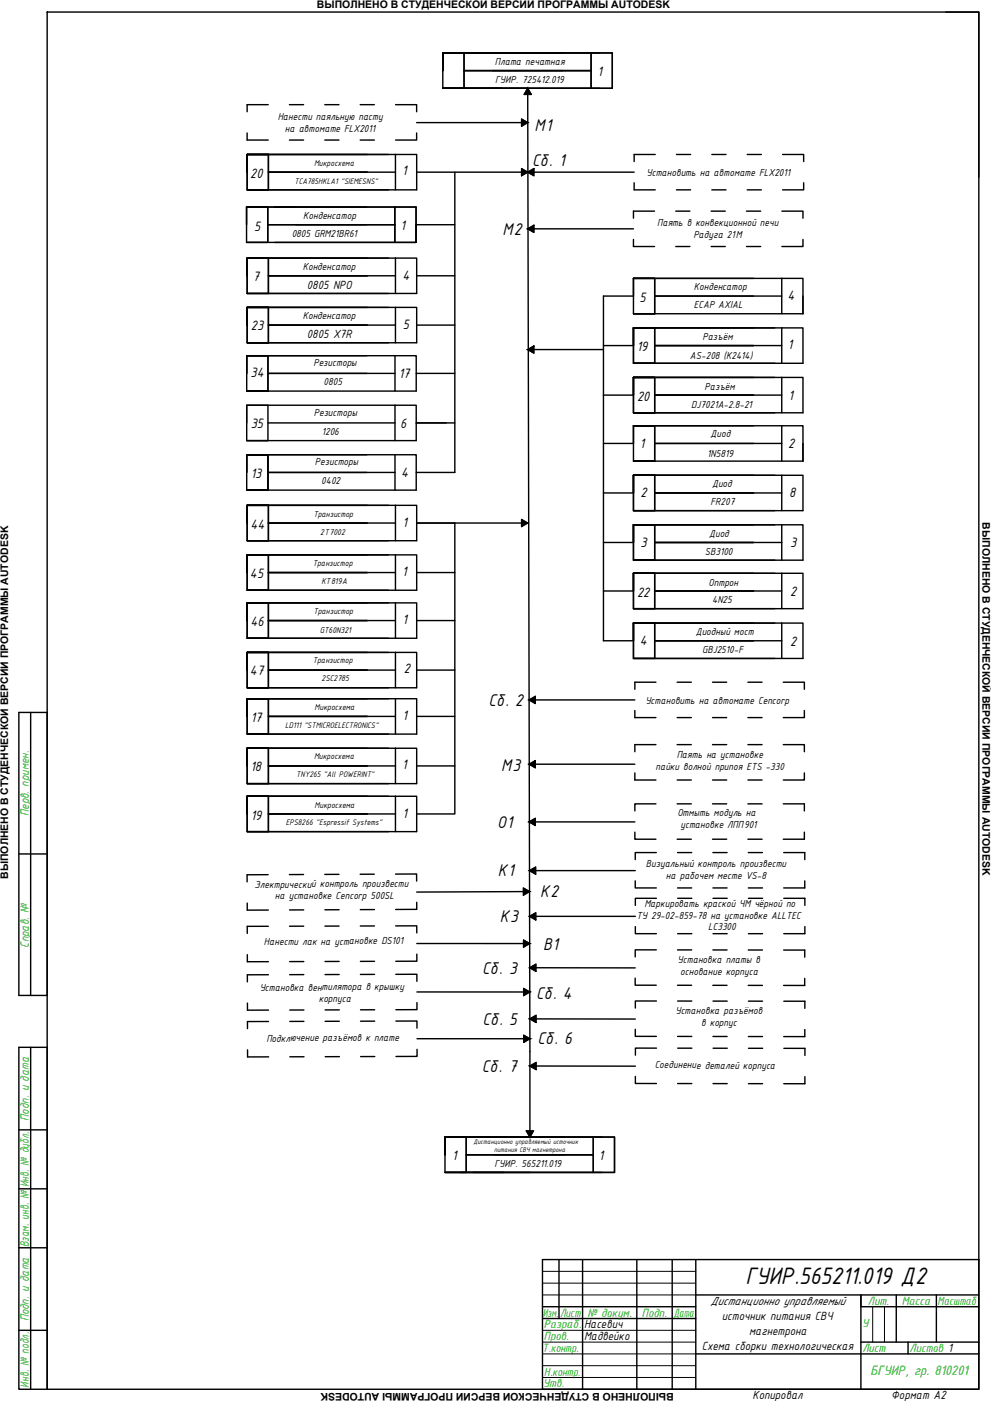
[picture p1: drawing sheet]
<svg xmlns="http://www.w3.org/2000/svg" width="420mm" height="594mm" viewBox="0 0 420 594" stroke-linecap="round" stroke-linejoin="round" font-family="sans-serif">
<!-- layer: 0 -->
<g fill="none" stroke="#000" stroke-width=".6">
<path d="M20 5.1h395v584h-395zM401 5.1h14v70M187.7 29.9v-7.5v15M194.4 37.4h59.9M196.7 29.9h53.9M199.7 22.4h50.9M208.7 22.4h-14.3h59.9M212.7 37.4h-25h36M223.7 37.4l1.5 2.6h-3zM238.7 22.4h-51h9v15M250.6 22.4v15v-15h9v15h-59.9M250.6 22.4h-62.9h9v15"/>
<path d="M250.6 22.4h9v15h-71.9h9M104.8 56.4v3h8.9M113.7 44.4h-8.9v3M122.7 44.4h6M122.7 59.4h6M137.7 44.4h6M137.7 59.4h6M152.7 44.4h6M152.7 59.4h6M167.7 44.4h8.9v3M176.6 56.4v3h-8.9M176.6 52h47.1"/>
<path d="M221.1 50.5l2.6 1.5-2.6 1.5zM223.7 40l1 442.2h-36M104.8 65.5h59.9M104.8 65.5h9v15M104.8 65.5h62.9M104.8 65.5h9M113.8 65.5h-9h50.9M113.8 65.5v15M113.8 73h53.9M167.7 65.5h9v15h-71.9h9M167.7 65.5v15M176.7 73h92.2"/>
<path d="M192.8 73v127.3h-16.3M221.1 71.5l2.6 1.5-2.6 1.5zM223.7 73l2.6-1.5v3zM268.9 77.5v3h8.9M277.8 65.5h-8.9v3M286.8 65.5h6M301.8 65.5h6M316.8 65.5h6M331.8 65.5h8.9v3M340.7 77.5v3h-8.9M104.5 95.3v-7.5v15M104.8 80.5v-15v15h59.9"/>
<path d="M113.5 95.3h53.9M125.5 87.8h-9h50.9M155.4 87.8h-50.9h9v15M167.4 87.8v15v-15h9v15h-59.9M167.4 87.8h-62.9h9v15M167.4 87.8h9v15M192.8 95.3h-16.4v7.5M223.7 97l2.6-1.5v3zM223.7 97h44.9M277.5 89.5h-8.9v3M286.5 89.5h6M286.8 80.5h6"/>
<path d="M301.5 89.5h6M301.8 80.5h6M316.5 89.5h6M316.8 80.5h6M331.5 89.5h8.9v3M104.8 109.4h59.9M104.8 109.4h9v15M104.8 109.4h62.9M104.8 109.4h9M113.5 102.8h-9h71.9M113.8 109.4h-9h50.9M113.8 116.9h53.9"/>
<path d="M113.8 109.4v15M167.7 109.4h9v15h-71.9h9M167.7 109.4v15M176.7 116.9h16.1M268.6 101.5v3h8.9M286.5 104.5h6M301.5 104.5h6M316.5 104.5h6M319.5 118h-50.9h9v15M331.4 118h-62.8h9v15M331.4 118h9v15M331.4 118v15"/>
<path d="M340.4 101.5v3h-8.9M104.8 124.4v-15v15h59.9M104.8 130.3h59.9M104.8 130.3h9v15M104.8 130.3h62.9M104.8 130.3h9M113.8 130.3h-9h50.9M113.8 130.3v15M113.8 137.9h53.9M167.7 130.3h9v15h-71.9h9M167.7 130.3v15M176.7 137.9h16.1"/>
<path d="M268.6 139h59.9M268.6 139h9v15M268.6 139h62.8M268.6 133v-15v7.5h-12.8v146.2h12.8M268.6 139h9M277.6 139h-9h50.9M277.6 133h-9h71.8M277.6 139v15M277.6 125.5h53.8M331.4 139h9v15h-71.8h9M331.4 139v15M340.4 125.5v7.5"/>
<path d="M104.6 158.3v-7.5v15M104.8 145.3v-15v15h59.9M113.6 150.8h-9h50.9M113.6 150.8h-9h62.9M113.6 150.8v15h-9h71.9v-15h-9M113.6 158.3h53.9M167.5 150.8v15M176.5 158.3h16.3M223.7 148.2l2.6-1.5v3zM223.7 148.2h32.1M255.8 146.5h12.8M268.6 146.5v-7.5v15h59.9"/>
<path d="M268.6 146.5v-7.5v15M277.6 146.5h53.8M113.6 179.3h53.9M167.5 171.8h-62.9v15M167.5 171.8h9v15h-71.9h9v-15h-9v7.5M167.5 171.8v15M176.5 179.3h16.3M255.8 167.5h12.8M268.6 160h59.9M268.6 167.5v-7.5v15h59.9M268.6 167.5v-7.5v15M268.6 160h9v15"/>
<path d="M268.6 160h62.8M268.6 160h9M277.6 160h-9h50.9M277.6 167.5h53.8M277.6 160v15M331.4 160h9v15h-71.8h9M331.4 160v15M113.6 192.8h-9h9M113.6 192.8h-9h50.9M113.6 192.8v15M167.5 192.8h-62.9h9v15M167.5 192.8h9v15h-71.9h9"/>
<path d="M167.5 192.8v15M255.8 188h12.8v-7.5v15M277.6 195.5h-9h71.8M277.6 188h53.8M319.5 180.5h-50.9h9v15M331.4 180.5h-62.8h9v15M331.4 180.5h9v15M331.4 180.5v15M340.4 188v7.5M104.6 200.3v-7.5v15M104.8 214.3h59.9M104.8 214.3h9v15"/>
<path d="M104.8 214.3h62.9M104.8 214.3h9M113.6 200.3h53.9M113.8 214.3h-9h50.9M113.8 214.3v15M167.7 214.3h9v15h-71.9h9M167.7 214.3v15M255.8 209h12.8M268.6 201.5h59.9M268.6 209v-7.5v15h59.9M268.6 209v-7.5v15M268.6 201.5h9v15"/>
<path d="M268.6 201.5h62.8M268.6 201.5h9M277.6 201.5h-9h50.9M277.6 201.5v15M277.6 209h53.8M331.4 201.5h9v15h-71.8h9M331.4 201.5v15M104.8 229.3v-15v15h59.9M104.8 235.3h59.9M104.8 235.3h9v15M104.8 235.3h62.9M104.8 235.3h9"/>
<path d="M113.8 235.3h-9h50.9M113.8 235.3v15M113.8 221.8h53.9M167.7 235.3h9v15h-71.9h9M167.7 235.3v15M176.7 221.8h47M192.8 221.8v62.3h-16.1M221.1 220.3l2.6 1.5-2.6 1.5zM255.8 230h12.8M268.6 222.5h59.9M268.6 230v-7.5v15h59.9M268.6 230v-7.5v15"/>
<path d="M268.6 222.5h9v15M268.6 222.5h62.8M268.6 222.5h9M277.6 222.5h-9h50.9M277.6 222.5v15M277.6 230h53.8M331.4 222.5h9v15h-71.8h9M331.4 222.5v15M104.8 250.3v-15v15h59.9M104.8 255.6h59.9M104.8 255.6h9v15M104.8 255.6h62.9"/>
<path d="M104.8 255.6h9M113.8 255.6h-9h50.9M113.8 255.6v15M113.8 242.8h53.9M167.7 255.6h9v15h-71.9h9M167.7 255.6v15M176.7 242.8h16.1M255.8 250.6h12.8M268.6 243.1h59.9M268.6 250.6v-7.5v15h59.9M268.6 250.6v-7.5v15M268.6 243.1h9v15"/>
<path d="M268.6 243.1h62.8M268.6 243.1h9M277.6 243.1h-9h50.9M277.6 243.1v15M277.6 250.6h53.8M331.4 243.1h9v15h-71.8h9M331.4 243.1v15M104.8 270.6v-15v15h59.9M104.8 276.6h59.9M104.8 276.6h9v15M104.8 276.6h62.9M104.8 276.6h9"/>
<path d="M113.8 276.6h-9h50.9M113.8 276.6v15M113.8 263.1h53.9M167.7 276.6h9v15h-71.9h9M167.7 276.6v15M176.7 263.1h16.1M268.6 264.2h59.9M268.6 271.7v-7.5v15h59.9M268.6 271.7v-7.5v15M268.6 264.2h9v15M268.6 264.2h62.8M268.6 264.2h9"/>
<path d="M277.6 264.2h-9h50.9M277.6 264.2v15M277.6 271.7h53.8M331.4 264.2h9v15h-71.8h9M331.4 264.2v15M104.8 291.6v-15v15h59.9M104.8 296.3h59.9M104.8 296.3h9v15M104.8 296.3h62.9M104.8 296.3h9M113.8 296.3h-9h50.9M113.8 296.3v15"/>
<path d="M113.8 284.1h53.9M167.7 296.3h9v15h-71.9h9M167.7 296.3v15M192.8 284.1v61h-16.1M224.3 296.8l2.6-1.5v3zM224.3 296.8h44.9M278.1 289.3h-8.9v3M287.1 289.3h6M302.1 289.3h6M317.1 289.3h6M332.1 289.3h8.9v3M8 302.1h12v120h-12z"/>
<path d="M13 302.1v120M104.8 311.3v-15v15h59.9M104.8 317.3h59.9M104.8 317.3h9v15M104.8 317.3h62.9M104.8 317.3h9M113.8 317.3h-9h50.9M113.8 317.3v15M113.8 303.8h53.9M167.7 317.3h9v15h-71.9h9M167.7 317.3v15M176.7 303.8h16.1"/>
<path d="M269.2 301.3v3h8.9M278.1 315.8h-8.9v3M287.1 304.3h6M287.1 315.8h6M302.1 304.3h6M302.1 315.8h6M317.1 304.3h6M317.1 315.8h6M332.1 315.8h8.9v3M341 301.3v3h-8.9M104.8 332.3v-15v15h59.9M104.8 337.6h59.9"/>
<path d="M104.8 337.6h9v15M104.8 337.6h62.9M104.8 337.6h9M113.8 337.6h-9h50.9M113.8 337.6v15M113.8 324.8h53.9M167.7 337.6h9v15h-71.9h9M167.7 337.6v15M176.7 324.8h16.1M224.3 324.1l2.6-1.5v3zM224.3 324.1h44.9M269.2 327.8v3h8.9"/>
<path d="M287.1 330.8h6M302.1 330.8h6M317.1 330.8h6M341 327.8v3h-8.9M104.8 352.6v-15v15h59.9M113.8 345.1h53.9M224.3 348.5l2.6-1.5v3zM224.3 348.5h44.9M269.2 352.9v3h8.9M278.1 340.9h-8.9v3M287.1 340.9h6M287.1 355.9h6"/>
<path d="M302.1 340.9h6M302.1 355.9h6M317.1 340.9h6M317.1 355.9h6M332.1 340.9h8.9v3M341 352.9v3h-8.9M8 362.1h12M113.7 370.9h-8.9v3M128.7 370.8l-6 .1M143.7 370.8h-6M158.7 370.7h-6M167.7 370.6h8.9v3"/>
<path d="M221.9 376.6l2.6 1.5-2.6 1.5zM224.5 369.2l2.6-1.5v3zM224.5 369.2h44.8M224.5 378.1l-47.8 .2M269.3 373.5v3h9M278.3 361.5h-9v3M287.3 361.5h6M287.3 376.5h6M302.3 361.5h6M302.3 376.5h6M317.3 361.5h6M317.3 376.5h6"/>
<path d="M332.3 361.5h8.9v3M341.2 373.5v3h-8.9M104.8 382.9v3h9M113.8 392.8h-9v3M128.8 392.7l-6 .1M128.8 385.8l-6 .1M143.8 392.7h-6M143.8 385.8h-6M158.8 392.6l-6 .1M158.8 385.7h-6M167.8 392.6h8.9v3M176.7 382.6v3h-8.9"/>
<path d="M222 398.6l2.6 1.5-2.6 1.5zM224.5 388.6l2.6-1.5v3zM224.5 388.6h44.9M269.4 392.9v3h8.9M278.3 380.9h-8.9v3M287.3 380.9h6M287.3 395.9h6M302.3 380.9h6M302.3 395.9h6M317.3 380.9h6M317.3 395.9h6M332.3 380.9h8.9v3"/>
<path d="M341.2 392.9v3h-8.9M104.9 404.8v3h8.9M113.8 413.3l-8.9 .1v3M128.8 407.7l-6 .1M128.8 413.3h-6M143.8 407.7h-6M143.8 413.2l-6 .1M158.8 407.6l-6 .1M158.8 413.2h-6M167.8 413.2l8.9-.1v3M176.7 400.1h47.9M176.7 404.6v3h-8.9"/>
<path d="M222 419.1l2.6 1.5-2.6 1.6zM224.6 410.4l2.6-1.5v3zM224.6 410.4h44.7M269.3 414.8v3h8.9M278.3 402.8h-9v3M287.2 417.8h6M287.3 402.8h6M302.2 417.8h6M302.3 402.8h6M317.2 417.8h6M317.3 402.8h6M332.3 402.9h8.9v3"/>
<path d="M341.2 414.9v3h-9M104.9 425.4v3l9-.1M113.9 433.2h-9v3M128.8 433.1h-5.9M128.9 428.3h-6M143.8 428.2h-6M143.8 433.1h-6M158.9 428.2h-6.1M158.9 433h-6.1M167.8 433h9v3M176.8 420.6h47.8M176.8 425.1v3l-8.9 .1"/>
<path d="M222 439l2.7 1.5-2.6 1.5zM224.6 432l2.6-1.5v3zM224.6 432l44.8 .1M269.4 436.5l-.1 3h9M278.3 424.5h-8.9v3M287.3 439.5h6M287.3 424.5h6M302.3 439.5h6M302.3 424.5h6M317.3 439.5h6M317.3 424.5h6M332.3 424.6h8.9v3"/>
<path d="M341.2 436.6v3h-8.9M8 444.1h12v145h-12zM13 444.1v145M105 445.2v3h8.9M128.9 448.1h-6M143.9 448.1h-6M158.9 448h-6M176.8 440.5h47.9M176.8 445v3h-8.9M224.7 452l2.6-1.5v3zM224.7 452l44.7 .1M269.4 456.4v3l8.9 .1"/>
<path d="M278.3 444.5l-8.9-.1v3M287.3 459.5h6M287.3 444.5h6M302.3 459.5h6M302.3 444.5h6M317.3 459.5h6M317.3 444.5h6M332.3 444.5l9 .1v3M341.2 456.5v3h-8.9M8 479.1h12M223.2 479.6h3l-1.5 2.6zM188.7 489.7v-7.5v15"/>
<path d="M188.7 482.2h9v15M188.7 482.2h62.8M195.3 482.2h59.9M195.3 497.2h59.9M197.7 489.7h53.8M200.6 482.2h50.9M213.7 497.2h-25h36M239.6 482.2h-50.9h9v15M251.5 482.2v15v-15h9v15h-59.9M251.5 482.2h9v15h-71.8h9M8 504.1h12M8 529.1h12"/>
<path d="M230 534.1h185v55h-185zM237 534.1v25M247 534.1v55M270 534.1v55M285 534.1v55M295 534.1v55M230 554.1h65M230 559.1h65M295 549.1h120M380 549.1v20M397 549.1v20M415 554.1h-50v-5v40"/>
<path d="M8 564.1h12M295 574.1h120M365 569.1h50M385 569.1v5"/>
</g>
<path d="M230 539.1h65M230 544.1h65M230 549.1h65M370 554.1v15M375 554.1v15M230 564.1h65M230 569.1h65M230 579.1h65M230 574.1h65M230 584.1h65" fill="none" stroke="#000" stroke-width=".42"/>
<g fill="#000" stroke="#000" stroke-width=".42">
<path d="M224.6 410.4h2.6zM224.6 410.4h2.6v1.5zM224.6 432l2.6-1.5v1.5zM224.7 452l2.6-1.5v1.5z"/>
<path d="M221.1 50.5l2.6 1.5h-2.6zM221.1 52v1.5l2.6-1.5z"/>
<path d="M223.7 37.4v2.6h1.5zM223.7 37.4v2.6h-1.5z"/>
<path d="M221.1 71.5l2.6 1.5h-2.6zM221.1 73v1.5l2.6-1.5z"/>
<path d="M223.7 73l2.6-1.5v1.5zM223.7 73l2.6 1.5v-1.5z"/>
<path d="M223.7 97l2.6-1.5v1.5zM223.7 97l2.6 1.5v-1.5z"/>
<path d="M223.7 148.2l2.6-1.5v1.5zM223.7 148.2l2.6 1.5v-1.5z"/>
<path d="M221.1 220.3l2.6 1.5h-2.6zM221.1 221.8v1.5l2.6-1.5z"/>
<path d="M224.3 296.8l2.6-1.5v1.5zM224.3 296.8l2.6 1.5v-1.5z"/>
<path d="M224.3 324.1l2.6-1.5v1.5zM224.3 324.1l2.6 1.5v-1.5z"/>
<path d="M224.3 348.5l2.6-1.5v1.5zM224.3 348.5l2.6 1.5v-1.5z"/>
<path d="M221.9 376.6l2.6 1.5h-2.6zM221.9 378.1h2.6z"/>
<path d="M221.9 378.1h2.6zM221.9 378.1v1.5l2.6-1.5z"/>
<path d="M224.5 369.2l2.6-1.5v1.5zM224.5 369.2l2.6 1.5v-1.5z"/>
<path d="M222 398.6l2.6 1.5h-2.6zM222 400.1h2.6z"/>
<path d="M224.5 388.6l2.6-1.5v1.5zM224.5 388.6l2.6 1.5v-1.5z"/>
<path d="M222 419.1l2.6 1.5h-2.6zM222 420.6h2.6z"/>
<path d="M222 400.1h2.6zM222 400.1v1.5l2.6-1.5z"/>
<path d="M224.6 410.4l2.6-1.5v1.5zM224.6 410.4h2.6z"/>
<path d="M222 439l2.7 1.5h-2.6zM222.1 440.5h2.6z"/>
<path d="M222 420.6h2.6zM222 420.6v1.6l2.6-1.6z"/>
<path d="M224.6 432l2.6 .1zM224.6 432l2.6 .1zM224.6 432.1l2.6 1.4v-1.4z"/>
<path d="M222.1 440.5h2.6zM222.1 440.5v1.5l2.5-1.5z"/>
<path d="M224.7 452h2.6zM224.7 452h2.6zM224.7 452l2.6 1.5v-1.5z"/>
<path d="M223.2 479.6h1.5v2.6zM224.7 479.6v2.6l1.5-2.6z"/>
</g>
<text font-size="10.9" x="316" y="544.6">ГУИР.565211.019 Д2</text>
<g font-size="7.8">
<text x="226.6" y="55.4">М1</text>
<text x="225.6" y="70.3">Сб. 1</text>
<text x="213" y="99.5">М2</text>
<text x="207.1" y="299.5">Сб. 2</text>
<text x="212.5" y="327">М3</text>
<text x="210.8" y="351.2">О1</text>
<text x="211.1" y="371.6">К1</text>
<text x="229" y="380.4">К2</text>
<text x="211.9" y="391">К3</text>
<text x="230.2" y="403">В1</text>
<text x="204.4" y="413">Сб. 3</text>
<text x="227.3" y="423.6">Сб. 4</text>
<text x="204.5" y="434.7">Сб. 5</text>
<text x="227.8" y="442.8">Сб. 6</text>
<text x="204.3" y="454.7">Сб. 7</text>
</g>
<g font-size="6.2">
<text x="253.4" y="32.2">1</text>
<text x="106.1" y="75.3">20</text>
<text x="170.5" y="74.4">1</text>
<text x="107.8" y="97.7">5</text>
<text x="169.8" y="97.4">1</text>
<text x="107.1" y="119.1">7</text>
<text x="170.6" y="118.5">4</text>
<text x="271.2" y="128.2">5</text>
<text x="333.9" y="127.4">4</text>
<text x="106.4" y="140">23</text>
<text x="170.8" y="139.4">5</text>
<text x="270" y="148.9">19</text>
<text x="334.1" y="148.1">1</text>
<text x="106.3" y="160">34</text>
<text x="169.1" y="160.4">17</text>
<text x="270.1" y="170.1">20</text>
<text x="334.3" y="169.6">1</text>
<text x="106.3" y="181.7">35</text>
<text x="169.6" y="181.5">6</text>
<text x="271.3" y="189.9">1</text>
<text x="334.1" y="189.9">2</text>
<text x="106.3" y="202.7">13</text>
<text x="170.1" y="202.2">4</text>
<text x="271.6" y="210.9">2</text>
<text x="334.6" y="210.6">8</text>
<text x="106.2" y="224.3">44</text>
<text x="170.7" y="223.3">1</text>
<text x="271.5" y="231.9">3</text>
<text x="334.9" y="232.1">3</text>
<text x="106" y="245">45</text>
<text x="170.5" y="244.2">1</text>
<text x="270.1" y="253.1">22</text>
<text x="334.9" y="252.7">2</text>
<text x="106.2" y="265.6">46</text>
<text x="170.7" y="264.7">1</text>
<text x="271.3" y="273.3">4</text>
<text x="334.9" y="273.8">2</text>
<text x="106" y="286.4">47</text>
<text x="171.2" y="285.5">2</text>
<text x="170.7" y="305.3">1</text>
<text x="106.3" y="306.3">17</text>
<text x="106.1" y="327.1">18</text>
<text x="170.5" y="326.2">1</text>
<text x="106.3" y="347.7">19</text>
<text x="170.7" y="346.7">1</text>
<text x="191.7" y="491.7">1</text>
<text x="253.9" y="492">1</text>
</g>
<text font-size="6.2" fill="#00ad00" x="369.1" y="583.2">БГУИР, гр. 810201</text>
<g font-size="5.4">
<text x="130.1" y="122.5">0805 NPO</text>
<text x="130.1" y="143.4">0805 X7R</text>
<text x="301.2" y="553.3">Дистанционно управляемый</text>
<text x="247.6" y="563.3">Насевич</text>
<text x="306" y="559.7">источник питания СВЧ</text>
<text x="247.6" y="568.3">Мадвейко</text>
<text x="317.6" y="566">магнетрона</text>
<text x="297.5" y="572.3">Схема сборки технологическая</text>
<text x="319.1" y="593.3">Копировал</text>
<text x="377.9" y="593.3">Формат А2</text>
</g>
<g font-size="5.4" fill="#00ad00">
<text x="12.2" y="346" transform="rotate(-90 12.2 346)">Перв. примен.</text>
<text x="12.2" y="401.9" transform="rotate(-90 12.2 401.9)">Справ. №</text>
<text x="12.2" y="475.3" transform="rotate(-90 12.2 475.3)">Подп. и дата</text>
<text x="12.2" y="503.4" transform="rotate(-90 12.2 503.4)">Инв. № дубл.</text>
<text x="12.2" y="528.9" transform="rotate(-90 12.2 528.9)">Взам. инв. №</text>
<text x="368" y="553.3">Лит.</text>
<text x="382.3" y="553.3">Масса</text>
<text x="397.5" y="553.3">Масштаб</text>
<text x="12.2" y="560.3" transform="rotate(-90 12.2 560.3)">Подп. и дата</text>
<text x="230.1" y="558.3">Изм.</text>
<text x="230.6" y="563.3">Разраб.</text>
<text x="237.4" y="558.3">Лист</text>
<text x="249" y="558.3">№ докум.</text>
<text x="272.2" y="558.3">Подп.</text>
<text x="285.6" y="558.3">Дата</text>
<text x="365.6" y="562.8">У</text>
<text x="230.6" y="568.3">Пров.</text>
<text x="230" y="573.3">Т.контр.</text>
<text x="365.6" y="573.3">Лист</text>
<text x="385.6" y="573.3">Листов 1</text>
<text x="230.7" y="583.3">Н.контр.</text>
<text x="12.2" y="588.4" transform="rotate(-90 12.2 588.4)">Инв. № подл.</text>
<text x="230.3" y="588.3">Утв.</text>
</g>
<g font-size="4.7">
<text x="209.8" y="27.7">Плата печатная</text>
<text x="210" y="35.2">ГУИР. 725412.019</text>
<text x="117.7" y="50.8">Нанести паяльную пасту</text>
<text x="120.8" y="55.8">на автомате FLX2011</text>
<text x="274.1" y="74.6">Установить на автомате FLX2011</text>
<text x="128.6" y="92.9">Конденсатор</text>
<text x="278.6" y="95.8">Паять в конвекционной печи</text>
<text x="123.7" y="100.5">0805 GRM21BR61</text>
<text x="294" y="100.8">Радуга 21М</text>
<text x="128.4" y="114.3">Конденсатор</text>
<text x="294.2" y="122.9">Конденсатор</text>
<text x="294.2" y="130.7">ECAP AXIAL</text>
<text x="128.4" y="135.2">Конденсатор</text>
<text x="297.8" y="144.2">Разъём</text>
<text x="132.9" y="155.4">Резисторы</text>
<text x="292.5" y="152.3">AS-208 (K2414)</text>
<text x="137.2" y="163.4">0805</text>
<text x="298.7" y="165.4">Разъём</text>
<text x="293.1" y="173">DJ7021A-2.8-21</text>
<text x="133" y="176.3">Резисторы</text>
<text x="136.4" y="184.7">1206</text>
<text x="301.3" y="185.4">Диод</text>
<text x="133.5" y="197.3">Резисторы</text>
<text x="299.9" y="193.7">1N5819</text>
<text x="136.2" y="205.4">0402</text>
<text x="301.9" y="206.5">Диод</text>
<text x="301.3" y="214.3">FR207</text>
<text x="300.7" y="227.7">Диод</text>
<text x="298.9" y="235.5">SB3100</text>
<text x="300.4" y="248.3">Оптрон</text>
<text x="301.9" y="255.6">4N25</text>
<text x="295" y="269.4">Диодный мост</text>
<text x="297.7" y="277">GBJ2510-F</text>
<text x="273.6" y="298.4">Установить на автомате Cencorp</text>
<text x="286.9" y="321.6">Паять на установке</text>
<text x="277.9" y="326.6">пайки волной припоя ETS -330</text>
<text x="287.2" y="346.2">Отмыть модуль на</text>
<text x="288.5" y="351.2">установке ЛПП901</text>
<text x="273.9" y="367.8">Визуальный контроль произвести</text>
<text x="108" y="376.4">Электрический контроль произвести</text>
<text x="282.3" y="372.8">на рабочем месте VS-8</text>
<text x="116.6" y="381.4">на установке Cencorp 500SL</text>
<text x="269.9" y="389.5">ТУ 29-02-859-78 на установке ALLTEC</text>
<text x="273.2" y="384.5">Маркировать краской ЧМ чёрной по</text>
<text x="300.3" y="394.6">LC3300</text>
<text x="111.9" y="400.6">Нанести лак на установке DS101</text>
<text x="287.3" y="408.3">Установка платы в</text>
<text x="288.4" y="413.3">основание корпуса</text>
<text x="110.1" y="420.1">Установка вентилятора в крышку</text>
<text x="135.1" y="425">корпуса</text>
<text x="286.4" y="430">Установка разъёмов</text>
<text x="297.3" y="435">в корпус</text>
<text x="112.9" y="441.7">Подключение разъёмов к плате</text>
<text x="277.6" y="453.1">Соединение деталей корпуса</text>
<text x="209.7" y="495">ГУИР. 565211.019</text>
</g>
<g font-size="4.4">
<text x="134.4" y="3.6">ВЫПОЛНЕНО В СТУДЕНЧЕСКОЙ ВЕРСИИ ПРОГРАММЫ AUTODESK</text>
<text x="416.5" y="221.5" transform="rotate(90 416.5 221.5)">ВЫПОЛНЕНО В СТУДЕНЧЕСКОЙ ВЕРСИИ ПРОГРАММЫ AUTODESK</text>
<text x="3.5" y="372.7" transform="rotate(-90 3.5 372.7)">ВЫПОЛНЕНО В СТУДЕНЧЕСКОЙ ВЕРСИИ ПРОГРАММЫ AUTODESK</text>
<text x="285.6" y="590.6" transform="rotate(-180 285.6 590.6)">ВЫПОЛНЕНО В СТУДЕНЧЕСКОЙ ВЕРСИИ ПРОГРАММЫ AUTODESK</text>
</g>
<g font-size="3.9">
<text x="133.1" y="70.2">Микросхема</text>
<text x="132.8" y="219.1">Транзистор</text>
<text x="135.7" y="226.9">2Т7002</text>
<text x="132.6" y="240">Транзистор</text>
<text x="136.3" y="247.6">КТ819А</text>
<text x="132.8" y="260.4">Транзистор</text>
<text x="135.6" y="268.3">GT60N321</text>
<text x="132.6" y="281.3">Транзистор</text>
<text x="136.3" y="288.9">2SC2785</text>
<text x="133.4" y="301.1">Микросхема</text>
<text x="133.1" y="322">Микросхема</text>
<text x="133.4" y="342.4">Микросхема</text>
</g>
<g font-size="3.7">
<text x="124.9" y="78">TCA785HKLA1 &quot;SIEMESNS&quot;</text>
<text x="120.9" y="308.7">LD111 &quot;STMICROELECTRONICS&quot;</text>
<text x="125.6" y="329.6">TNY265 &quot;All POWERINT&quot;</text>
<text x="121.2" y="349.8">EPS8266 &quot;Espressif Systems&quot;</text>
</g>
<g font-size="3.1">
<text x="200.8" y="485">Дистанционно управляемый источник</text>
<text x="209.5" y="488.4">питания СВЧ магнетрона</text>
</g>
</svg>
